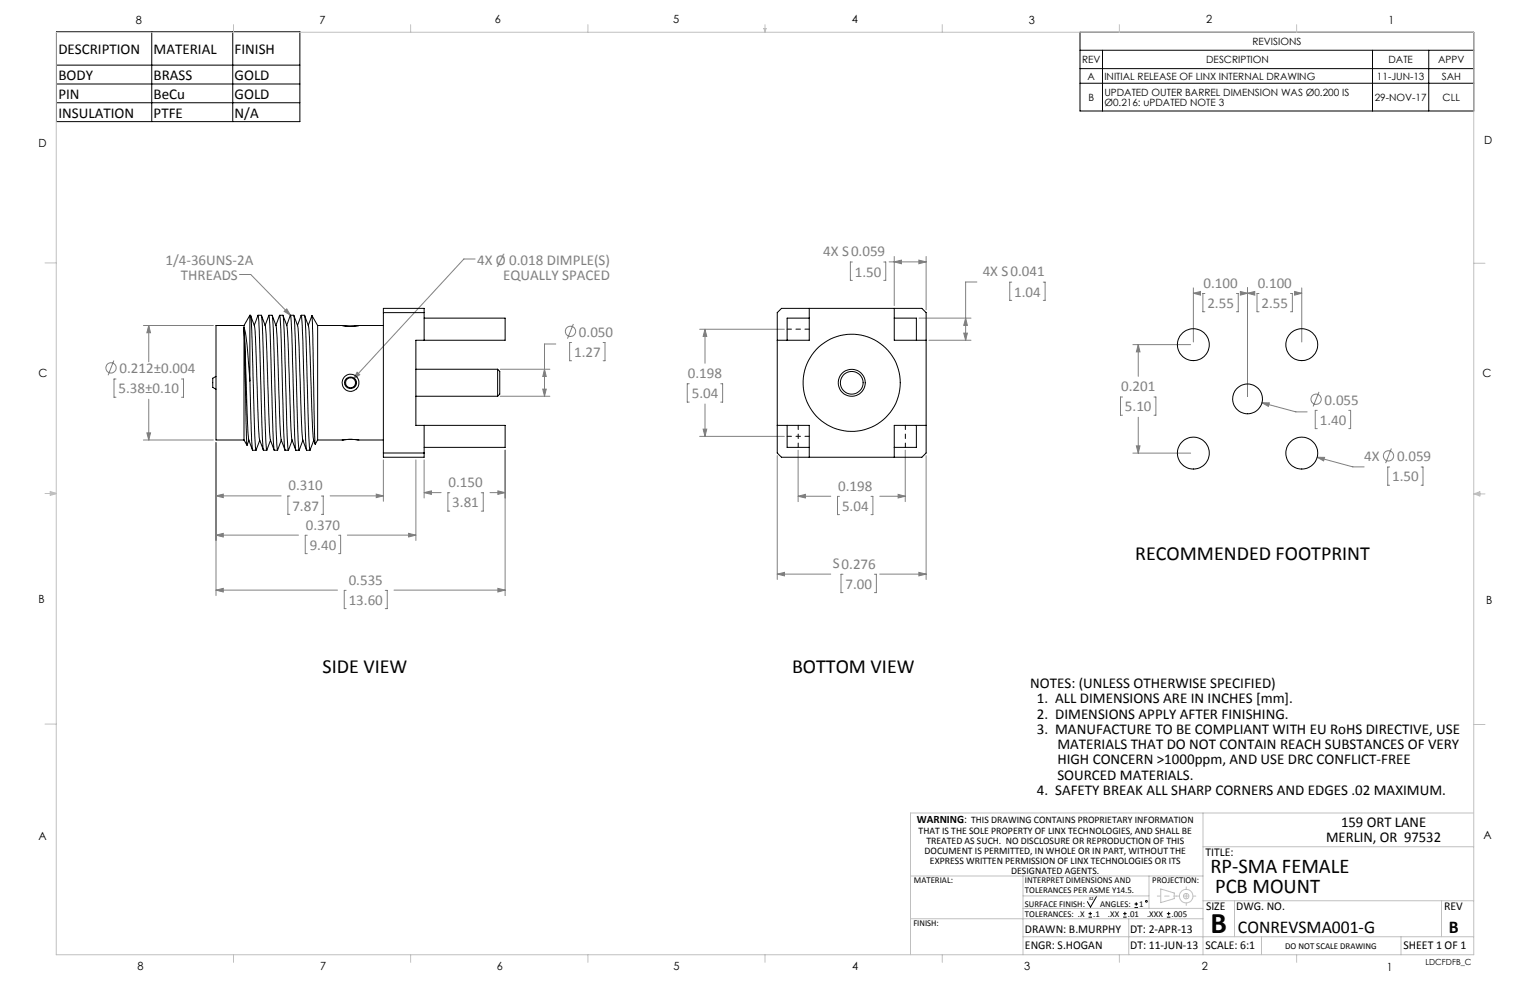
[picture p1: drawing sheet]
<svg xmlns="http://www.w3.org/2000/svg" width="432mm" height="279mm" viewBox="0 0 432 279" stroke-linecap="round" stroke-linejoin="round" font-family="sans-serif">
<g fill="none" stroke="#808080" stroke-width=".28">
<path d="M67.6 77.5h3.2l11.2 11.5M134.1 73.1h-3.2l-31.1 33.8M240.6 73.9h-.6v5.2h.6M249.4 73.9h.6v5.2h-.6M250.9 73.9h10.5M252.4 73.9l2-.5v1zM252.4 72.4v13.9M259.3 73.4l2.1 .5-2.1 .5zM261.4 72.4v15.1M275.7 79.6h-3.2v16.4M285.5 79.6h-.5v5.2h.5M294.4 79.6h.6v5.2h-.6"/>
<path d="M40.5 91.9h19.7M42 91.9v10.2M42 91.9l.5 2h-1zM80.2 87.9l.7-.7 1.1 1.8zM156.8 97.1h-3.1v14.7M161.3 96.7h-.5v5.1h.5M161.8 91.4l-1.6 4.2M170.2 96.7h.5v5.1h-.5M197.4 92.9h24M199 92.9l.5 2h-1.1zM199 92.9v9.6M259.4 89.8h14.6"/>
<path d="M262.1 96h11.9M272 94h1l-.5 2zM272.5 89.8l.5 2h-1zM319.7 97.3h16.3M321.2 97.3l.5 2h-1zM321.2 97.3v8.9M336.8 81.2v15.3M336.8 82.8h.8M336.8 82.8l2-.5v1zM340 82.8h-.5v5.2h.5M348.9 82.8h.6v5.2h-.6M350.1 82.3l2 .5-2 .5z"/>
<path d="M351.4 82.8h1.4M352.1 81.2v30.6M352.1 82.8l2-.5v1zM355.3 82.8h-.5v5.2h.5M364.2 82.8h.5v5.2h-.5M365.4 82.3l2 .5-2 .5zM366.7 82.8h.7M367.4 81.2v15.3M32.1 101.7l-1.6 4.2M32.7 107h-.5v5.1h.5M42 112.7v11.5M51.2 107h.6v5.1h-.6"/>
<path d="M100.8 105.1l.7 .7-1.7 1.1zM141.2 104.2h14M141.2 111.8h14M153.2 109.8h1l-.5 2zM153.7 104.2l.5 2.1h-1zM194.5 108.3h-.5v5.2h.5M199 114v9.2M203.4 108.3h.5v5.2h-.5M316.8 112h-.6v5.2h.6M321.2 117.8v10.1M325.7 112h.5v5.2h-.5M356.1 113.7l9.6 2.5h3.2"/>
<path d="M356.1 113.7h2.1l-.2 1zM371.8 115.8h-.6v5.2h.6M372.3 110.6l-1.7 4.1M380.6 115.8h.6v5.2h-.6M40.5 124.2h19.7M41.5 122.2h1l-.5 2zM61 125v43.1M61 139.9h18.3M61 139.9l2-.4v.9zM81.8 140h-.6v5.2h.6M90.7 140h.5v5.2h-.5M93.2 139.9h15"/>
<path d="M106.2 139.5l2 .4-2 .5zM108.2 129.8v11.7M117.4 129.8v22.7M119.7 129.8v10.7M119.7 139h4.8M119.7 139l2-.5v1zM126.9 139.1h-.5v5.2h.5M135.8 139.1h.6v5.2h-.6M138.3 139h4.3M140.5 138.5l2.1 .5-2.1 .5zM142.6 127v41.1M197.4 123.2h24"/>
<path d="M198.4 121.1h1.1l-.5 2.1zM219.4 128.6v34.9M225.2 127v14.6M253.5 139.5l2 .6-2 .4zM255.5 127v14.6M261.4 128.6v34.9M319.7 127.9h16.3M320.7 125.8h1l-.5 2.1zM371.7 129l10.1 2.8h3.2M371.7 129l2.1 .1-.2 1zM392.2 131.8h-.5v5.1h.5M392.7 126.6l-1.6 4.1"/>
<path d="M401.1 131.8h.5v5.1h-.5M61 151h23.2M61 151l2-.5v1.1zM86.7 151.1h-.6v5.1h.6M95.6 151.1h.5v5.1h-.5M98 151h19.4M115.3 150.5l2.1 .5-2.1 .6zM225.2 140.1l2.1-.6v1zM225.2 140.1h9.3M236.9 140.1h-.5v5.1h.5M245.8 140.1h.5v5.1h-.5M248.3 140.1h7.2"/>
<path d="M61 166.5h34.2M61 166.5l2-.4v1zM97.7 166.6h-.5v5.2h.5M108.7 166.6h.6v5.2h-.6M111.2 166.5h31.4M140.5 166.1l2.1 .4-2.1 .6zM219.4 162h15.1M219.4 162l2-.5v1zM237.9 162.1h-.6v5.2h.6M246.8 162.1h.5v5.2h-.5M248.3 162h13.1M259.3 161.5l2.1 .5-2.1 .5z"/>
<circle cx="161" cy="93.5" r="1.44"/>
<circle cx="31.3" cy="103.8" r="1.45"/>
<circle cx="371.4" cy="112.7" r="1.45"/>
<circle cx="391.9" cy="128.7" r="1.45"/>
</g>
<g fill="none" stroke="#000" stroke-width=".28">
<path d="M15.9 8.9h68.7v25.4h-68.7zM15.9 18.4h68.7M42.8 8.9v25.4M65.7 8.9v25.4M304.8 9.1h111.1v22.2h-111.1zM304.8 14.2h111.1M304.8 19.4h111.1M311.1 14.2v17.1M387.3 14.2v17.1M403.2 14.2v17.1M15.9 23.7h68.7M15.9 29h68.7"/>
<path d="M304.8 23.5h111.1M307.2 258.8h1M307.2 257.8h1M307.7 257.4v.9M309.5 252.9l-1.7 3.1-.9-1.5M317 258.8h1M317 257.8h1M317.5 257.4v.9M320.2 256.1h1M320.2 255.1h1M320.7 254.6v1M329.3 258.8h1"/>
<path d="M329.3 257.8h1M329.8 257.4v.9"/>
<circle cx="323.5" cy="254.4" r=".25"/>
</g>
<g fill="none" stroke="#c0c0c0" stroke-width=".28">
<path d="M15.9 9.1h400v260.4h-400zM65.9 6.9v2.2M115.9 6.9v2.2M165.9 6.9v2.2M215.6 8h.6l-.3 1.1zM215.7 8l.2 1.1M215.9 6.9v2.2M216 8l-.1 1.1M265.9 6.9v2.2M315.9 6.9v2.2M365.9 6.9v2.2M12.7 74.2h3.2"/>
<path d="M415.9 74.3h3.2M12.7 139.3h3.2M14.2 139.1l1.7 .2M14.2 138.7l1.7 .6-1.7 .5zM15.9 139.3l-1.7 .3M415.9 139.4h3.2M415.9 139.4l1.8-.6v1.2zM415.9 139.4l1.8 .3M417.7 139.2l-1.8 .2M12.7 204.4h3.2M415.9 204.5h3.2M339.5 229.4v40.1"/>
<path d="M339.5 239h76.4M415.7 229.4h-158.7v40.1M257 259.3h82.5M257 247.2h82.5M288.7 247.2v22.3M288.7 256.4h50.8M288.7 252.8h35.6M318.6 259.3v10.2M324.3 247.2v9.2M327.6 250.9l3.8 1.1v1.6l-3.8 1.1zM339.5 254.2h76.4M348.4 254.2v10.2"/>
<path d="M406.8 254.2v10.2M65.9 269.5v2.1M115.9 269.5v2.1M165.9 269.5v2.1M215.9 269.5v2.1M265.9 269.5v2.1M288.7 264.4h127.2M315.9 269.5v2.1M356 264.4v5.1M365.9 269.5v2.1M395.4 264.4v5.1"/>
<circle cx="334.8" cy="252.9" r=".76"/>
<circle cx="334.8" cy="252.9" r="1.91"/>
</g>
<path d="M222.1 92.9h6.3M225.3 120v6.3M228.4 123.1h-6.3M255.5 120v6.3" fill="none" stroke="#000" stroke-width=".28" stroke-dasharray="15.2 1.3 1.3 1.3" stroke-dashoffset="14"/>
<path d="M326.6 252.9h5.4M332 252.9h5.5" fill="none" stroke="#c0c0c0" stroke-width=".28" stroke-dasharray="15.2 1.3 1.3 1.3" stroke-dashoffset="14.4"/>
<path d="M334.8 255.5v-5.2" fill="none" stroke="#c0c0c0" stroke-width=".28" stroke-dasharray="15.2 1.3 1.3 1.3" stroke-dashoffset="14.5"/>
<g fill="#808080">
<path d="M80.2 87.9l.7-.7 1.1 1.8zM100.8 105.1l.7 .7-1.7 1.1z"/>
<path d="M199 92.9l.5 2h-1.1zM198.4 121.1h1.1l-.5 2.1zM225.2 140.1l2.1-.6v1zM253.5 139.5l2 .6-2 .4z"/>
<path d="M61 139.9l2-.4v.9zM106.2 139.5l2 .4-2 .5zM153.7 104.2l.5 2.1h-1zM153.2 109.8h1l-.5 2zM119.7 139l2-.5v1zM140.5 138.5l2.1 .5-2.1 .5zM61 166.5l2-.4v1zM140.5 166.1l2.1 .4-2.1 .6zM115.3 150.5l2.1 .5-2.1 .6zM61 151l2-.5v1.1zM42 91.9l.5 2h-1zM41.5 122.2h1l-.5 2zM219.4 162l2-.5v1zM259.3 161.5l2.1 .5-2.1 .5zM272.5 89.8l.5 2h-1zM272 94h1l-.5 2zM259.3 73.4l2.1 .5-2.1 .5zM252.4 73.9l2-.5v1zM356.1 113.7l1.9 1 .2-1zM321.2 97.3l.5 2h-1zM320.7 125.8h1l-.5 2.1zM336.8 82.8l2-.5v1zM350.1 82.3l2 .5-2 .5zM352.1 82.8l2-.5v1zM365.4 82.3l2 .5-2 .5zM371.7 129l1.9 1.1 .2-1z"/>
</g>
<g fill="none" stroke="#000" stroke-width=".28">
<path d="M68.9 92.5l.9 26.9 .4 4.7M68.9 92.5l.8 33.2M68.9 92.5a63.3 63.3 0 0 1 1.5 12.9l.1 2.1M68.9 91.9v.6M68.9 92.5v31.7M68.9 91.9h-7.9v32.3h7.9M70.5 89h.2a351.6 351.6 0 0 1 .9 25.4l.3 8.5 .3 4.1M70.5 89v18.5M70.5 89l-1.6 2.9M70.7 89a14.3 14.3 0 0 1 1.4 7.7l.9 23.9 .3 3.5M72.8 89.1v-.1a351.6 351.6 0 0 1 1 25.4l.2 8.5 .4 4.2 .9-.1 1-2.8M72.8 89l-1 2.8"/>
<path d="M72.8 89h1l.2 2.9 .9 29.5 .4 5.6M73.8 89a14.3 14.3 0 0 1 1.4 7.7l.8 22.7 .3 4.7M75.8 89.1l.4 2.8 .8 29.5 .4 5.7 1-.1 1-2.8M75.8 89l-1 2.8M75.9 89h.9a351.6 351.6 0 0 1 1 25.4l.3 10.8 .3 1.8M76.8 89a14.3 14.3 0 0 1 1.4 7.7l.8 22.7 .3 4.7M78.9 89l-1 2.8M78.9 89.1v-.1a351.6 351.6 0 0 1 1 25.4l.5 12.7M78.9 89h1l.1 .4 .5 14.3a315.2 315.2 0 0 0 .9 23.4v-.1M79.9 89a11.8 11.8 0 0 1 1.3 6.4l.8 22.6 .4 6.1M81.9 89l-1 2.8M81.9 89.1l.3 1.7 .4 12.9a315.2 315.2 0 0 0 .9 23.4"/>
<path d="M82 89h.9a333.7 333.7 0 0 1 .9 25.4l.3 9.7 .4 2.9M82.9 89a14.3 14.3 0 0 1 1.4 7.7l.8 22.7 .3 4.7M85 89l-1 2.8M85 89.1v-.1a333.7 333.7 0 0 1 .9 25.4l.4 9.7 .2 3M85 89h.9a351.6 351.6 0 0 1 1 25.4l.2 8.5 .4 4.1M86 89a14.3 14.3 0 0 1 1.4 7.7l.8 23.9 .3 3.5M88 89.1l-1 2.7M89.6 91.9l-1.5-2.8 .8 36.2-.4-1.2M89.6 91.9v32.3M89.6 91.9h7M96.6 91.9l1.6 .1 10-.1M96.6 91.9l2 .2 2.7-.2"/>
<path d="M108.2 88.2h11.5M119.7 96v-9h-11.5v42h11.5v-8.9M119.7 89.8h22.9v6.2h-25.2v24.1h25.2v6.2h-22.9M219.4 88.2l1.2-1.2h39.6l1.2 1.2v39.6l-1.2 1.2h-39.6l-1.2-1.2zM228.4 87v9h-9M228.4 89.8h-6.3v6.2M252.4 87v9h9M252.4 89.8h6.2v6.2M61 106.2l-1 .6v2.5l1 .6M70.5 107.5l.5 16.6 .3 3M117.4 111.8h23M117.4 104.2h23"/>
<path d="M140.4 104.2l.6 .6v6.4l-.6 .6M140.4 104.2v7.6M68.9 124.2l.8 1.5M70.2 124.1l1.1 2.9M70.2 124.2l-.5 1.4M73.3 124.1l1 2.9M73.3 124.2l-1.1 2.8-.9 .1M76.3 124.1l1.1 2.9M79.3 124.1l1.1 2.9M80.4 127.1h1M82.4 124.1l1.1 2.9M82.4 124.2l-1 2.8"/>
<path d="M83.5 127.1h.9M85.4 124.1l1.1 2.9M85.5 124.2l-1 2.8M88.5 124.2l-1 2.8-1 .1M89.6 124.2l9-.2 9.6 .2M89.6 124.2l-.6 1.2M96.8 124.1l1.6-.1 2.6 .1M108.2 127.8h11.5M219.4 120.1h9v8.9M222.1 120.1v6.2h6.3M258.6 120.1v6.2h-6.2M261.4 120.1h-9v8.9"/>
<circle cx="336.8" cy="97.3" r="4.5"/>
<circle cx="367.4" cy="97.3" r="4.5"/>
<circle cx="98.9" cy="108.1" r="1.67"/>
<circle cx="98.9" cy="108" r="1.42"/>
<circle cx="98.9" cy="108" r="2.4"/>
<circle cx="240.4" cy="108" r="13.7"/>
<circle cx="240.4" cy="108" r="3.8"/>
<circle cx="240.4" cy="108" r="3.2"/>
<circle cx="352.1" cy="112.6" r="4.2"/>
<circle cx="336.8" cy="127.9" r="4.5"/>
<circle cx="367.4" cy="127.9" r="4.5"/>
</g>
<text font-size="8.5" x="341.6" y="263.2">B</text>
<g font-size="5.9">
<text x="341.6" y="246.5">RP-SMA FEMALE</text>
<text x="342.9" y="252.1">PCB MOUNT</text>
</g>
<g font-size="5.6">
<text x="320.4" y="158.1">RECOMMENDED FOOTPRINT</text>
<text x="91" y="190">SIDE VIEW</text>
<text x="223.5" y="190">BOTTOM VIEW</text>
</g>
<g font-size="5.1">
<text x="349.4" y="263.2">CONREVSMA001-G</text>
<text x="408.8" y="263.2">B</text>
</g>
<g font-size="4.2">
<text x="16.5" y="15.2">DESCRIPTION</text>
<text x="43.4" y="15.2">MATERIAL</text>
<text x="66.2" y="15.2">FINISH</text>
<text x="16.5" y="22.6">BODY</text>
<text x="43.4" y="22.6">BRASS</text>
<text x="66.2" y="22.6">GOLD</text>
<text x="16.5" y="27.9">PIN</text>
<text x="43.4" y="27.9">BeCu</text>
<text x="66.2" y="27.9">GOLD</text>
<text x="16.5" y="33.2">INSULATION</text>
<text x="43.4" y="33.2">PTFE</text>
<text x="66.2" y="33.2">N/A</text>
<text x="290.8" y="194.2">NOTES: (UNLESS OTHERWISE SPECIFIED)</text>
<text x="292.7" y="198.5">1. ALL DIMENSIONS ARE IN INCHES [mm].</text>
<text x="292.7" y="202.8">2. DIMENSIONS APPLY AFTER FINISHING.</text>
<text x="292.7" y="207.1">3. MANUFACTURE TO BE COMPLIANT WITH EU RoHS DIRECTIVE, USE</text>
<text x="298.4" y="211.4">MATERIALS THAT DO NOT CONTAIN REACH SUBSTANCES OF VERY</text>
<text x="298.4" y="215.8">HIGH CONCERN &gt;1000ppm, AND USE DRC CONFLICT-FREE</text>
<text x="298.4" y="220.1">SOURCED MATERIALS.</text>
<text x="292.7" y="224.4">4. SAFETY BREAK ALL SHARP CORNERS AND EDGES .02 MAXIMUM.</text>
<text x="378.5" y="233.4">159 ORT LANE</text>
<text x="374.3" y="237.6">MERLIN, OR 97532</text>
</g>
<g font-size="4.2" fill="#808080">
<text x="46.7" y="74.7">1/4-36UNS-2A</text>
<text x="134.7" y="74.8">4X Ø 0.018 DIMPLE(S)</text>
<text x="232.4" y="72.3">4X S0.059</text>
<text x="277.3" y="77.9">4X S0.041</text>
<text x="51.1" y="79">THREADS</text>
<text x="142" y="79.1">EQUALLY SPACED</text>
<text x="241.3" y="78.1">1.50</text>
<text x="286.2" y="83.7">1.04</text>
<text x="339.7" y="81.2">0.100</text>
<text x="354.9" y="81.2">0.100</text>
<text x="340.7" y="86.9">2.55</text>
<text x="356" y="86.9">2.55</text>
<text x="163.4" y="95">0.050</text>
<text x="162" y="100.7">1.27</text>
<text x="33.7" y="105.3">0.212±0.004</text>
<text x="194.2" y="106.7">0.198</text>
<text x="33.4" y="111.1">5.38±0.10</text>
<text x="195.2" y="112.4">5.04</text>
<text x="316.4" y="110.4">0.201</text>
<text x="317.5" y="116.1">5.10</text>
<text x="372.5" y="119.9">1.40</text>
<text x="373.8" y="114.2">0.055</text>
<text x="385" y="130.1">4X</text>
<text x="394.3" y="130.2">0.059</text>
<text x="126.6" y="137.5">0.150</text>
<text x="392.9" y="135.9">1.50</text>
<text x="81.4" y="138.4">0.310</text>
<text x="127.6" y="143.2">3.81</text>
<text x="236.6" y="138.5">0.198</text>
<text x="82.5" y="144.1">7.87</text>
<text x="86.3" y="149.5">0.370</text>
<text x="237.6" y="144.2">5.04</text>
<text x="87.4" y="155.2">9.40</text>
<text x="235" y="160.4">S0.276</text>
<text x="98.4" y="165">0.535</text>
<text x="238.6" y="166.2">7.00</text>
<text x="98.4" y="170.7">13.60</text>
</g>
<g font-size="3.4">
<text x="340.2" y="241.5">TITLE:</text>
<text x="340.4" y="256.7">SIZE</text>
<text x="348.9" y="256.7">DWG. NO.</text>
<text x="407.6" y="256.7">REV</text>
<text x="289.3" y="263.2">DRAWN: B.MURPHY</text>
<text x="318.9" y="263.2">DT: 2-APR-13</text>
<text x="289.3" y="267.8">ENGR: S.HOGAN</text>
<text x="319" y="267.8">DT: 11-JUN-13</text>
<text x="340.2" y="267.8">SCALE: 6:1</text>
<text x="396.1" y="267.8">SHEET 1 OF 1</text>
</g>
<g font-size="3.2">
<text x="38.3" y="6.7">8</text>
<text x="90.2" y="6.7">7</text>
<text x="139.7" y="6.5">6</text>
<text x="190" y="6.5">5</text>
<text x="240.4" y="6.5">4</text>
<text x="290.4" y="6.7">3</text>
<text x="340.4" y="6.5">2</text>
<text x="391.9" y="6.7">1</text>
<text x="10.9" y="41.6">D</text>
<text x="418.9" y="40.7">D</text>
<text x="10.9" y="106.3">C</text>
<text x="418.4" y="106.4">C</text>
<text x="10.8" y="170.2">B</text>
<text x="419.4" y="170.6">B</text>
<text x="258.7" y="232.3">WARNING:</text>
<text x="10.8" y="237.2">A</text>
<text x="418.6" y="236.8">A</text>
<text x="38.8" y="273.8">8</text>
<text x="90.4" y="273.8">7</text>
<text x="140.2" y="273.8">6</text>
<text x="190.1" y="273.9">5</text>
<text x="240.5" y="273.8">4</text>
<text x="289" y="273.9">3</text>
<text x="339.1" y="273.8">2</text>
<text x="391.4" y="274.1">1</text>
</g>
<g font-size="2.8">
<text x="305.4" y="17.8">REV</text>
<text x="340.4" y="17.8">DESCRIPTION</text>
<text x="353.5" y="12.7">REVISIONS</text>
<text x="391.9" y="17.8">DATE</text>
<text x="405.9" y="17.8">APPV</text>
<text x="307" y="22.5">A</text>
<text x="311.7" y="22.5">INITIAL RELEASE OF LINX INTERNAL DRAWING</text>
<text x="388.6" y="22.5">11-JUN-13</text>
<text x="406.9" y="22.5">SAH</text>
<text x="307.2" y="28.4">B</text>
<text x="311.7" y="27">UPDATED OUTER BARREL DIMENSION WAS Ø0.200 IS</text>
<text x="311.7" y="29.9">Ø0.216: uPDATED NOTE 3</text>
<text x="388" y="28.4">29-NOV-17</text>
<text x="407.2" y="28.4">CLL</text>
<text x="274.1" y="232.3">THIS DRAWING CONTAINS PROPRIETARY INFORMATION</text>
<text x="259.2" y="235.3">THAT IS THE SOLE PROPERTY OF LINX TECHNOLOGIES, AND SHALL BE</text>
<text x="261.4" y="238.1">TREATED AS SUCH. NO DISCLOSURE OR REPRODUCTION OF THIS</text>
<text x="260.9" y="240.9">DOCUMENT IS PERMITTED, IN WHOLE OR IN PART, WITHOUT THE</text>
<text x="262.5" y="243.7">EXPRESS WRITTEN PERMISSION OF LINX TECHNOLOGIES OR ITS</text>
<text x="285.4" y="246.6">DESIGNATED AGENTS.</text>
</g>
<g font-size="2.5">
<text x="257.9" y="249.2">MATERIAL:</text>
<text x="289.3" y="249.2">INTERPRET DIMENSIONS AND</text>
<text x="325.2" y="249.2">PROJECTION:</text>
<text x="289.3" y="252.1">TOLERANCES PER ASME Y14.5.</text>
<text x="289.3" y="256">SURFACE FINISH:</text>
<text x="310.5" y="256">ANGLES:</text>
<text x="321.5" y="256">1</text>
<text x="257.8" y="261.5">FINISH:</text>
<text x="289.3" y="258.8">TOLERANCES: .X</text>
<text x="308.6" y="258.8">.1</text>
<text x="312.7" y="258.8">.XX</text>
<text x="318.3" y="258.8">.01</text>
<text x="323.7" y="258.8">.XXX</text>
<text x="330.7" y="258.8">.005</text>
<text x="362.7" y="267.8">DO NOT SCALE DRAWING</text>
</g>
<text font-size="2.4" x="402.3" y="272.4">LDCFDFB_C</text>
<text font-size="1.4" x="307.3" y="254.1">32</text>
</svg>
